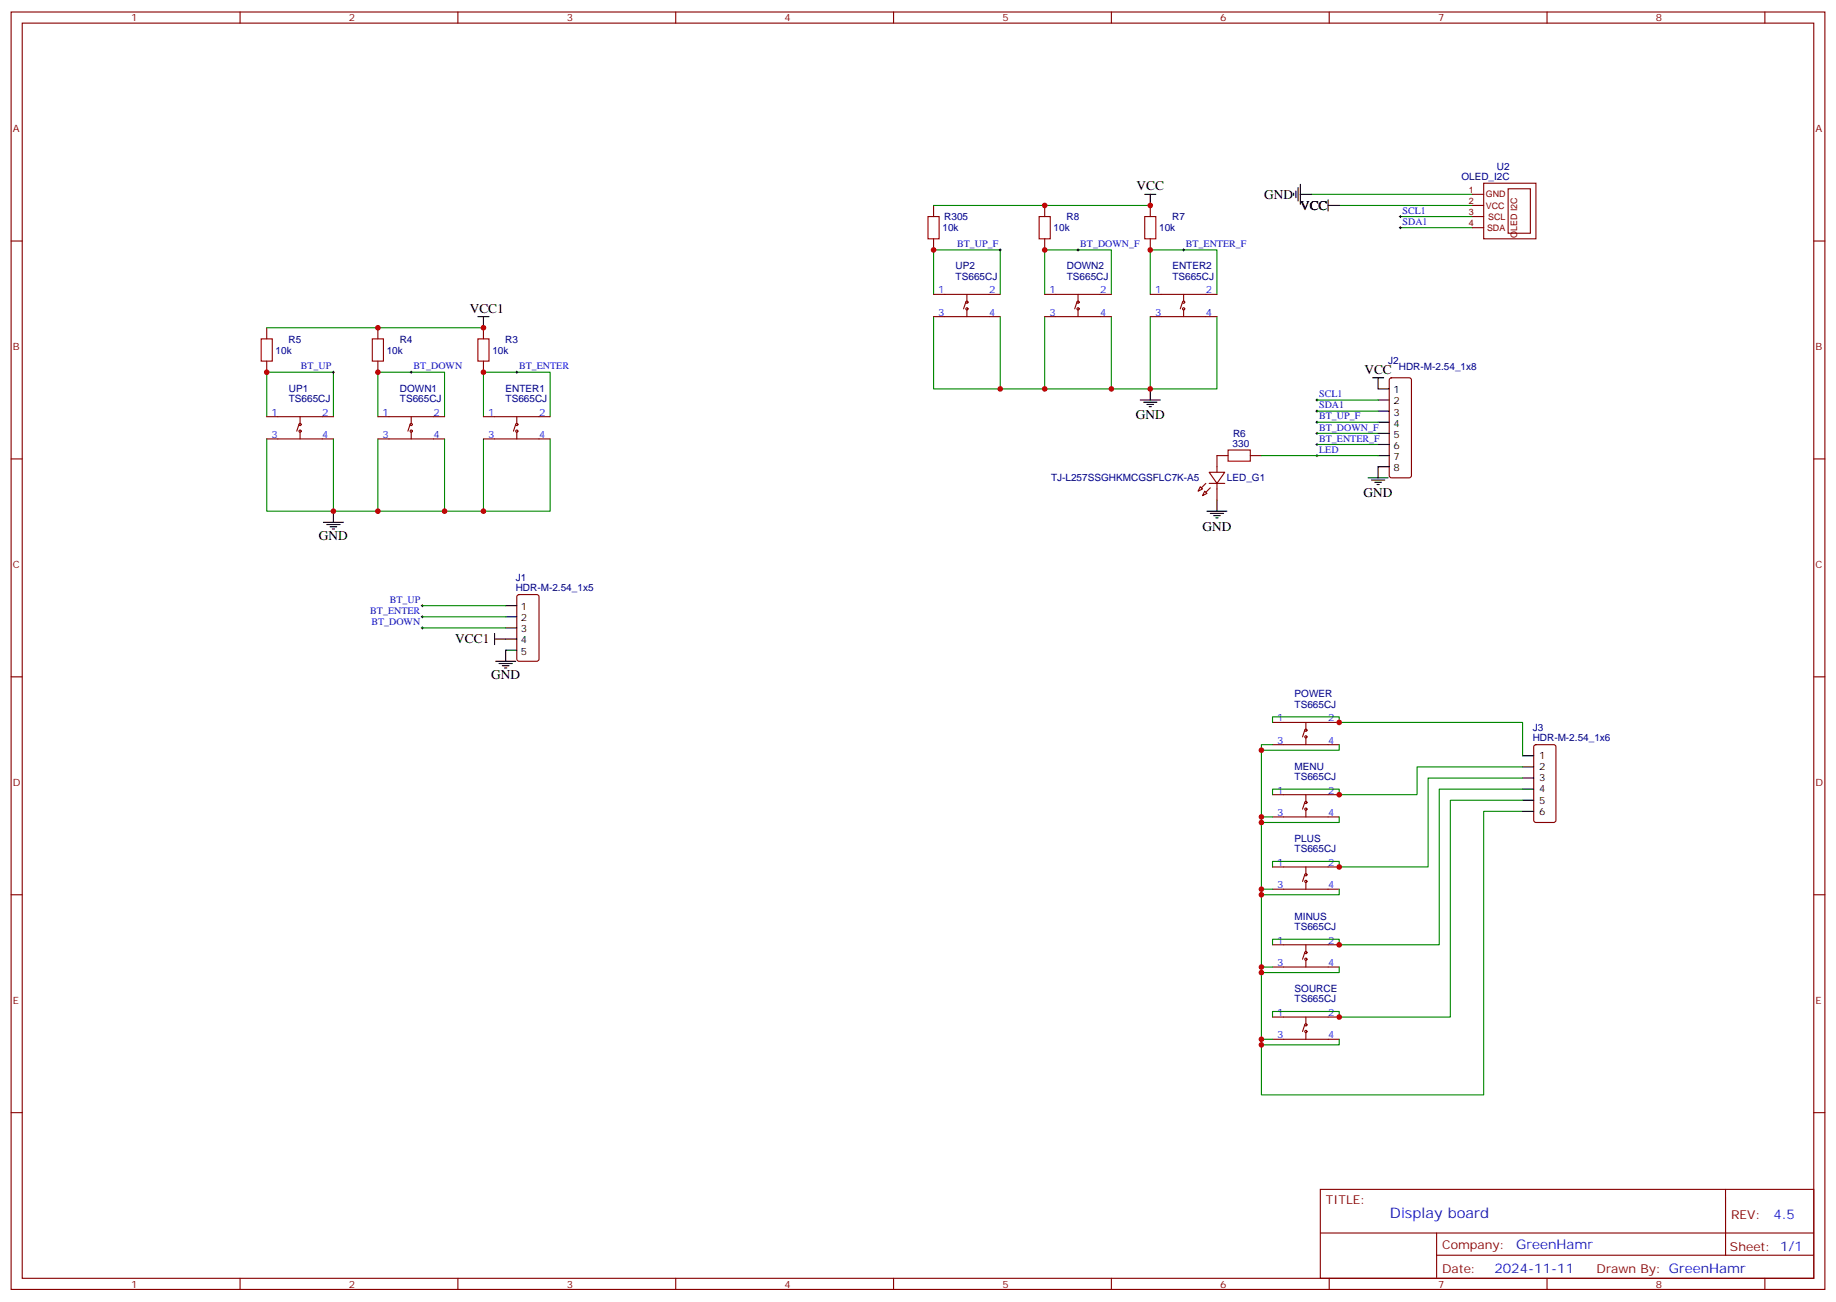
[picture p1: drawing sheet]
<svg xmlns="http://www.w3.org/2000/svg" width="583mm" height="413mm" viewBox="0 0 583 413" stroke-linecap="round" stroke-linejoin="round" font-family="sans-serif">
<g fill="none" stroke="#870000" stroke-width=".35">
<path d="M3.5 3.8h575.8v405.4h-575.8zM7.1 7.3h568.6v398.3h-568.6zM76.2 3.8v3.5M145.3 3.8v3.5M214.5 3.8v3.5M283.6 3.8v3.5M352.8 3.8v3.5M421.9 3.8v3.5M491.1 3.8v3.5M560.2 3.8v3.5M3.5 76.5h3.6M296.3 65.2v3.5"/>
<path d="M296.3 75.8v3.5M331.6 65.2v3.5M331.6 75.8v3.5M365.1 65.2v3.5M365.1 75.8v3.5M575.7 76.5h3.6M296.3 93.4h21.2M306.6 95.9l-.7 2.1M306.9 98.4v2.1M306.9 93.4v2.1M331.6 93.4h21.2M341.8 95.9l-.7 2.1"/>
<path d="M342.2 98.4v2.1M342.2 93.4v2.1M365.1 93.4h21.2M375.4 95.9l-.8 2.1M375.7 98.4v2.1M375.7 93.4v2.1M84.7 104v3.5M84.7 114.6v3.5M119.9 104v3.5M119.9 114.6v3.5M153.5 104v3.5M153.5 114.6v3.5"/>
<path d="M296.3 100.5h21.2M331.6 100.5h21.2M365.1 100.5h21.2M84.7 132.2h21.1M84.7 139.3h21.1M94.9 134.7l-.7 2.1M95.2 137.2v2.1M95.2 132.2v2.1M119.9 132.2h21.2M119.9 139.3h21.2M130.2 134.7l-.7 2.1M130.5 137.2v2.1"/>
<path d="M130.5 132.2v2.1M153.5 132.2h21.1M153.5 139.3h21.1M163.7 134.7l-.7 2.1M164 137.2v2.1M164 132.2v2.1M441.2 120.1l.5-.2h5.6l.5 .2 .2 .5v30.3l-.2 .5-.5 .2h-5.6l-.5-.2-.2-.5v-30.3zM3.5 145.6h3.6M381 154.4l.7 .8-1.4 .7zM382.4 155.9l.7 .7-1.4 .7zM383.8 149.9h5l-2.5 3.5zM383.8 153.4h5"/>
<path d="M386.3 153.4v5.3M389.8 144.6h-3.5v5.3M396.9 144.6h3.5M575.7 145.6h3.6M164.3 188.9l.4-.2h5.7l.6 .4 .1 20-.5 .7h-5.9l-.6-.4-.1-20zM3.5 214.8h3.6M575.7 214.8h3.6M403.9 229.2h21.2M403.9 236.3h21.2M414.2 231.7l-.7 2.1M414.5 234.2v2.1M414.5 229.2v2.2"/>
<path d="M487.1 236.5l.4-.2h5.7l.6 .4 .1 23.6-.5 .6-5.9 .1-.6-.5-.1-23.5zM403.9 252.2h21.2M403.9 259.2h21.2M414.2 254.6l-.7 2.2M414.5 257.1v2.1M414.5 252.2v2.1M403.9 275.1h21.2M414.2 277.6l-.7 2.1M414.5 275.1v2.1M3.5 283.9h3.6M403.9 282.2h21.2M403.9 299.8h21.2"/>
<path d="M414.5 280v2.2M414.5 299.8v2.1M575.7 283.9h3.6M403.9 306.8h21.2M414.2 302.3l-.7 2.1M414.5 304.7v2.1M403.9 322.7h21.2M403.9 329.8h21.2M414.2 325.2l-.7 2.1M414.5 327.7v2.1M414.5 322.7v2.1M3.5 353.1h3.6"/>
<path d="M575.7 353.1h3.6M419.1 377.4h156.6v28.2h-156.6zM547.7 377.4v20.9M419.1 391.2h156.5M456 398.3h119.6M456 391.2v14.2M76.2 405.6v3.6M145.3 405.6v3.6M214.5 405.6v3.6M283.6 405.6v3.6M352.8 405.6v3.6M421.9 405.6v3.6"/>
<path d="M491.1 405.6v3.6M560.2 405.6v3.6"/>
<circle cx="306.9" cy="95.9" r=".35"/>
<circle cx="306.9" cy="98" r=".35"/>
<circle cx="342.2" cy="95.9" r=".35"/>
<circle cx="342.2" cy="98" r=".35"/>
<circle cx="375.7" cy="98" r=".35"/>
<circle cx="375.7" cy="95.9" r=".35"/>
<circle cx="95.3" cy="134.7" r=".35"/>
<circle cx="95.3" cy="136.8" r=".35"/>
<circle cx="130.5" cy="136.8" r=".35"/>
<circle cx="130.5" cy="134.7" r=".35"/>
<circle cx="164" cy="134.7" r=".35"/>
<circle cx="164" cy="136.8" r=".35"/>
<circle cx="414.5" cy="233.8" r=".35"/>
<circle cx="414.5" cy="231.7" r=".35"/>
<circle cx="414.5" cy="256.8" r=".35"/>
<circle cx="414.5" cy="254.6" r=".35"/>
<circle cx="414.5" cy="277.6" r=".35"/>
<circle cx="414.5" cy="279.7" r=".35"/>
<circle cx="414.5" cy="302.3" r=".35"/>
<circle cx="414.5" cy="304.4" r=".35"/>
<circle cx="414.5" cy="327.3" r=".35"/>
<circle cx="414.5" cy="325.2" r=".35"/>
</g>
<path d="M294.6 68.7h3.5v7.1h-3.5zM329.8 68.7h3.6v7.1h-3.6zM363.4 68.7h3.5v7.1h-3.5zM82.9 107.5h3.5v7.1h-3.5zM118.2 107.5h3.5v7.1h-3.5zM151.7 107.5h3.5v7.1h-3.5zM389.8 142.8h7.1v3.5h-7.1z" fill="none" stroke="#a10000" stroke-width=".35"/>
<g fill="none" stroke="#008700" stroke-width=".35">
<path d="M296.3 65.2h68.8M416.3 61.7h51.1M425.1 65.2h42.3M444.5 72.2h22.9M444.5 68.7h22.9M296.3 93.4v-14.1h21.2v14.1M331.6 93.4v-14.1h21.2v14.1M365.1 93.4v-14.1h21.2v14.1M84.7 104h68.8M296.3 100.5v22.9h90v-22.9M317.5 100.5v22.9M331.6 100.5v22.9"/>
<path d="M352.8 100.5v22.9M365.1 100.5v22.9M84.7 139.3v22.9h89.9v-22.9M84.7 132.2v-14.1h21.1v14.1M105.8 139.3v22.9M119.9 132.2v-14.1h21.2v14.1M119.9 139.3v22.9M141.1 139.3v22.9M153.5 132.2v-14.1h21.1v14.1M153.5 139.3v22.9M418 126.9h19.4M418 130.5h19.4"/>
<path d="M418 134h19.4M418 137.5h19.4M400.4 144.6h37M418 141h19.4M134.1 195.7h26.4M134.1 199.2h26.4M134.1 192.2h26.4M403.9 236.3h-3.5v111.1h70.6v-89.9h12.3M403.9 229.2v-1.7h21.2v1.7h58.2v10.6M425.1 236.3v1.8h-24.7M400.4 259.2h3.5M425.1 259.2v1.8h-24.7"/>
<path d="M483.3 243.3h-33.5v8.9h-24.7v-1.8h-21.2v1.8M483.3 246.9h-30v28.2h-28.2v-1.8h-21.2v1.8M483.3 250.4h-26.5v49.4h-31.7v-1.8h-21.2v1.8M483.3 253.9h-22.9v68.8h-35.3v-1.7h-21.2v1.7M400.4 282.2h3.5M425.1 282.2v1.7h-24.7M400.4 306.8h3.5M425.1 306.8v1.8h-24.7M400.4 329.8h3.5M425.1 329.8v1.7h-24.7"/>
</g>
<g fill="none" stroke="#000" stroke-width=".32">
<path d="M317.1 79.3h.8M317.5 79v.7M341.8 79.3h.7M342.2 79v.7M375.4 79.3h.7M375.7 79v.7M444.1 72.2h.8M444.1 68.7h.8M444.5 68.4v.7M444.5 71.9v.7M105.5 118.1h.7M105.8 117.8v.7"/>
<path d="M130.2 118.1h.7M130.5 117.8v.7M163.7 118.1h.7M164 117.8v.7M417.7 126.9h.7M417.7 130.5h.7M417.7 137.5h.7M417.7 134h.7M418 126.6v.7M418 130.1v.7M418 133.6v.7M418 137.2v.7"/>
<path d="M417.7 141h.7M417.7 144.6h.7M418 140.7v.7M418 144.2v.7M133.7 192.2h.7M133.7 199.2h.7M133.7 195.7h.7M134.1 191.8v.7M134.1 195.4v.7M134.1 198.9v.7"/>
</g>
<g fill="none" stroke="#000" stroke-width=".35">
<path d="M412 59.5v4.3M412.7 58.5v6.3M363.4 61.7h3.5M365.1 61.7v3.5M410.6 61.3v.7M411.3 60.6v2.1M412.7 61.7h3.6M421.6 65.2h3.5M421.6 63.4v3.6M151.7 100.5h3.5M153.5 100.5v3.5M435.7 119.9h3.5"/>
<path d="M437.4 119.9v3.5h3.6M361.9 126.9h6.4M363 127.6h4.2M364.1 128.3h2.1M364.8 129h.7M365.1 123.4v3.5M437.4 126.9h3.6M437.4 130.5h3.6M437.4 134h3.6M437.4 137.5h3.6M386.3 158.7v3.5M434.3 151.6h6.3"/>
<path d="M435.3 152.3h4.3M436.4 153h2.1M437.1 153.7h.7M437.4 141h3.6M437.4 144.6h3.6M441 148.1h-3.6v3.5M102.7 165.7h6.3M103.7 166.4h4.2M104.8 167.1h2.1M105.5 167.9h.7M105.8 162.2v3.5M383.1 162.2h6.4"/>
<path d="M384.2 162.9h4.2M385.2 163.6h2.1M385.9 164.3h.7M160.5 192.2h3.5M160.5 195.7h3.5M160.5 199.2h3.5M157 202.8h7M157 201v3.5M157.3 209.8h6.4M158.4 210.5h4.2M159.5 211.2h2.1M160.2 211.9h.7"/>
<path d="M164 206.3h-3.5v3.5M483.3 239.8h3.5M483.3 243.3h3.5M483.3 246.9h3.5M483.3 250.4h3.5M483.3 253.9h3.5M483.3 257.5h3.5"/>
</g>
<g fill="#870000" stroke="#870000" stroke-width=".35">
<path d="M384.2 154.8l-1.4 1.4z"/>
<path d="M382.8 153.4l-1.4 1.4z"/>
</g>
<path d="M471 58.1h16.5v17.7h-16.5zM478.7 59.9h7.1v14.1h-7.1zM467.4 61.7h3.6M467.4 65.2h3.6M467.4 68.7h3.6M467.4 72.2h3.6" fill="none" stroke="#850000" stroke-width=".35"/>
<g fill="#c00">
<circle cx="153.5" cy="118.1" r=".88"/>
<circle cx="153.5" cy="104" r=".88"/>
<circle cx="119.9" cy="118.1" r=".88"/>
<circle cx="119.9" cy="104" r=".88"/>
<circle cx="84.7" cy="118.1" r=".88"/>
<circle cx="153.5" cy="162.2" r=".88"/>
<circle cx="119.9" cy="162.2" r=".88"/>
<circle cx="141.1" cy="162.2" r=".88"/>
<circle cx="105.8" cy="162.2" r=".88"/>
<circle cx="365.1" cy="79.3" r=".88"/>
<circle cx="365.1" cy="65.2" r=".88"/>
<circle cx="331.6" cy="79.3" r=".88"/>
<circle cx="331.6" cy="65.2" r=".88"/>
<circle cx="296.3" cy="79.3" r=".88"/>
<circle cx="365.1" cy="123.4" r=".88"/>
<circle cx="331.6" cy="123.4" r=".88"/>
<circle cx="352.8" cy="123.4" r=".88"/>
<circle cx="317.5" cy="123.4" r=".88"/>
<circle cx="400.4" cy="238.1" r=".88"/>
<circle cx="400.4" cy="261" r=".88"/>
<circle cx="400.4" cy="259.2" r=".88"/>
<circle cx="400.4" cy="282.2" r=".88"/>
<circle cx="400.4" cy="306.8" r=".88"/>
<circle cx="400.4" cy="329.8" r=".88"/>
<circle cx="400.4" cy="283.9" r=".88"/>
<circle cx="400.4" cy="308.6" r=".88"/>
<circle cx="400.4" cy="331.5" r=".88"/>
<circle cx="425.1" cy="322.7" r=".88"/>
<circle cx="425.1" cy="299.8" r=".88"/>
<circle cx="425.1" cy="275.1" r=".88"/>
<circle cx="425.1" cy="252.2" r=".88"/>
<circle cx="425.1" cy="229.2" r=".88"/>
</g>
<text font-size="4.6" fill="#00f" x="441.2" y="386.4">Display board</text>
<g font-size="4.2">
<text x="360.8" y="60.4">VCC</text>
<text x="401.3" y="63.1">GND</text>
<text x="412.7" y="66.6">VCC</text>
<text x="149.1" y="99.2">VCC1</text>
<text x="433.1" y="118.6">VCC</text>
<text x="360.5" y="133.1">GND</text>
<text x="432.9" y="157.8">GND</text>
<text x="101.2" y="171.4">GND</text>
<text x="381.7" y="168.4">GND</text>
<text x="144.5" y="204.1">VCC1</text>
<text x="155.9" y="215.5">GND</text>
</g>
<g font-size="4.2" fill="#00f">
<text x="562.9" y="386.7">4.5</text>
<text x="481.3" y="396.2">GreenHamr</text>
<text x="474.4" y="404">2024-11-11</text>
</g>
<g font-size="3.9" fill="#800">
<text x="420.9" y="382">TITLE:</text>
<text x="549.5" y="386.7">REV:</text>
<text x="457.8" y="396.2">Company:</text>
<text x="549.1" y="396.8">Sheet: 1/1</text>
<text x="457.8" y="403.9">Date:</text>
<text x="506.8" y="403.9">Drawn By: GreenHamr</text>
</g>
<g font-size="3.2" fill="#800">
<text x="41.6" y="6.8">1</text>
<text x="110.8" y="6.8">2</text>
<text x="179.9" y="6.8">3</text>
<text x="249.1" y="6.8">4</text>
<text x="318.2" y="6.8">5</text>
<text x="387.3" y="6.8">6</text>
<text x="456.5" y="6.8">7</text>
<text x="525.6" y="6.8">8</text>
<text x="4.1" y="41.9">A</text>
<text x="576.3" y="41.9">A</text>
<text x="4.1" y="111.1">B</text>
<text x="576.3" y="111.1">B</text>
<text x="4.1" y="180.2">C</text>
<text x="576.3" y="180.2">C</text>
<text x="4.1" y="249.3">D</text>
<text x="576.3" y="249.3">D</text>
<text x="4.1" y="318.5">E</text>
<text x="576.3" y="318.5">E</text>
<text x="41.6" y="408.6">1</text>
<text x="110.8" y="408.6">2</text>
<text x="179.9" y="408.6">3</text>
<text x="249.1" y="408.6">4</text>
<text x="318.2" y="408.6">5</text>
<text x="387.3" y="408.6">6</text>
<text x="456.5" y="408.6">7</text>
<text x="525.6" y="408.6">8</text>
</g>
<g font-size="3.2" fill="#000080">
<text x="475.2" y="53.9">U2</text>
<text x="463.9" y="57.1">OLED_I2C</text>
<text x="299.7" y="69.9">R305</text>
<text x="338.5" y="69.9">R8</text>
<text x="372.1" y="69.9">R7</text>
<text x="299.2" y="73.4">10k</text>
<text x="334.4" y="73.4">10k</text>
<text x="368" y="73.4">10k</text>
<text x="303.4" y="88.7">TS665CJ</text>
<text x="303.4" y="85.5">UP2</text>
<text x="338.6" y="88.7">TS665CJ</text>
<text x="338.6" y="85.5">DOWN2</text>
<text x="372.1" y="88.7">TS665CJ</text>
<text x="372.1" y="85.5">ENTER2</text>
<text x="87.5" y="112.2">10k</text>
<text x="91.6" y="108.7">R5</text>
<text x="122.8" y="112.2">10k</text>
<text x="126.9" y="108.7">R4</text>
<text x="156.3" y="112.2">10k</text>
<text x="160.4" y="108.7">R3</text>
<text x="440.6" y="115.5">J2</text>
<text x="444" y="117.5">HDR-M-2.54_1x8</text>
<text x="91.7" y="124.3">UP1</text>
<text x="127" y="124.3">DOWN1</text>
<text x="160.5" y="124.3">ENTER1</text>
<text x="91.7" y="127.5">TS665CJ</text>
<text x="127" y="127.5">TS665CJ</text>
<text x="160.5" y="127.5">TS665CJ</text>
<text x="391.3" y="141.7">330</text>
<text x="391.4" y="138.5">R6</text>
<text x="333.6" y="152.8">TJ-L257SSGHKMCGSFLC7K-A5</text>
<text x="389.5" y="152.8">LED_G1</text>
<text x="163.7" y="184.4">J1</text>
<text x="163.7" y="187.6">HDR-M-2.54_1x5</text>
<text x="410.9" y="221.3">POWER</text>
<text x="410.9" y="224.5">TS665CJ</text>
<text x="486.5" y="231.9">J3</text>
<text x="486.5" y="235.2">HDR-M-2.54_1x6</text>
<text x="410.9" y="244.3">MENU</text>
<text x="410.9" y="247.5">TS665CJ</text>
<text x="410.9" y="267.2">PLUS</text>
<text x="410.9" y="270.4">TS665CJ</text>
<text x="410.9" y="291.9">MINUS</text>
<text x="410.9" y="295.1">TS665CJ</text>
<text x="410.9" y="314.8">SOURCE</text>
<text x="410.9" y="318">TS665CJ</text>
</g>
<g font-size="3.2" fill="#00f">
<text x="445.2" y="71.4">SDA1</text>
<text x="445.2" y="67.8">SCL1</text>
<text x="303.8" y="78.4">BT_UP_F</text>
<text x="342.9" y="78.4">BT_DOWN_F</text>
<text x="376.4" y="78.4">BT_ENTER_F</text>
<text x="297.8" y="93.1">1</text>
<text x="314" y="93.1">2</text>
<text x="333.1" y="93.1">1</text>
<text x="349.2" y="93.1">2</text>
<text x="366.6" y="93.1">1</text>
<text x="382.8" y="93.1">2</text>
<text x="297.8" y="100.1">3</text>
<text x="314" y="100.1">4</text>
<text x="333.1" y="100.1">3</text>
<text x="349.2" y="100.1">4</text>
<text x="366.6" y="100.1">3</text>
<text x="382.8" y="100.1">4</text>
<text x="95.5" y="117.2">BT_UP</text>
<text x="131.2" y="117.2">BT_DOWN</text>
<text x="164.7" y="117.2">BT_ENTER</text>
<text x="86.2" y="131.9">1</text>
<text x="102.3" y="131.9">2</text>
<text x="121.5" y="131.9">1</text>
<text x="137.6" y="131.9">2</text>
<text x="155" y="131.9">1</text>
<text x="171.1" y="131.9">2</text>
<text x="418.7" y="126">SCL1</text>
<text x="418.7" y="129.6">SDA1</text>
<text x="418.7" y="136.6">BT_DOWN_F</text>
<text x="418.7" y="133.1">BT_UP_F</text>
<text x="86.2" y="138.9">3</text>
<text x="102.3" y="138.9">4</text>
<text x="121.5" y="138.9">3</text>
<text x="137.6" y="138.9">4</text>
<text x="155" y="138.9">3</text>
<text x="171.1" y="138.9">4</text>
<text x="418.7" y="140.2">BT_ENTER_F</text>
<text x="418.7" y="143.7">LED</text>
<text x="123.7" y="191.3">BT_UP</text>
<text x="117.5" y="194.8">BT_ENTER</text>
<text x="117.9" y="198.4">BT_DOWN</text>
<text x="405.4" y="228.9">1</text>
<text x="421.6" y="228.9">2</text>
<text x="405.4" y="235.9">3</text>
<text x="421.6" y="235.9">4</text>
<text x="405.4" y="251.8">1</text>
<text x="421.6" y="251.8">2</text>
<text x="405.4" y="258.9">3</text>
<text x="421.6" y="258.9">4</text>
<text x="405.4" y="274.7">1</text>
<text x="421.6" y="274.7">2</text>
<text x="405.4" y="281.8">3</text>
<text x="421.6" y="281.8">4</text>
<text x="405.4" y="299.4">1</text>
<text x="421.6" y="299.4">2</text>
<text x="405.4" y="306.5">3</text>
<text x="421.6" y="306.5">4</text>
<text x="405.4" y="322.4">1</text>
<text x="421.6" y="322.4">2</text>
<text x="405.4" y="329.4">3</text>
<text x="421.6" y="329.4">4</text>
</g>
<g font-size="3.2">
<text x="442.3" y="124.8">1</text>
<text x="442.3" y="128.3">2</text>
<text x="442.3" y="131.9">3</text>
<text x="442.3" y="135.4">4</text>
<text x="442.3" y="138.9">5</text>
<text x="442.3" y="142.5">6</text>
<text x="442.3" y="146">7</text>
<text x="442.3" y="149.5">8</text>
<text x="165.3" y="193.6">1</text>
<text x="165.3" y="197.1">2</text>
<text x="165.3" y="200.7">3</text>
<text x="165.3" y="204.2">4</text>
<text x="165.3" y="207.7">5</text>
<text x="488.6" y="240.9">1</text>
<text x="488.6" y="244.4">2</text>
<text x="488.6" y="247.9">3</text>
<text x="488.6" y="251.5">4</text>
<text x="488.6" y="255">5</text>
<text x="488.6" y="258.5">6</text>
</g>
<g font-size="2.8" fill="#840000">
<text x="466.2" y="61.3">1</text>
<text x="466.2" y="64.8">2</text>
<text x="471.7" y="62.6">GND</text>
<text x="466.2" y="68.3">3</text>
<text x="466.2" y="71.9">4</text>
<text x="471.7" y="66.2">VCC</text>
<text x="472.4" y="69.7">SCL</text>
<text x="472" y="73.2">SDA</text>
<text x="481.5" y="75.4" transform="rotate(-90 481.5 75.4)">OLED I2C</text>
</g>
</svg>
